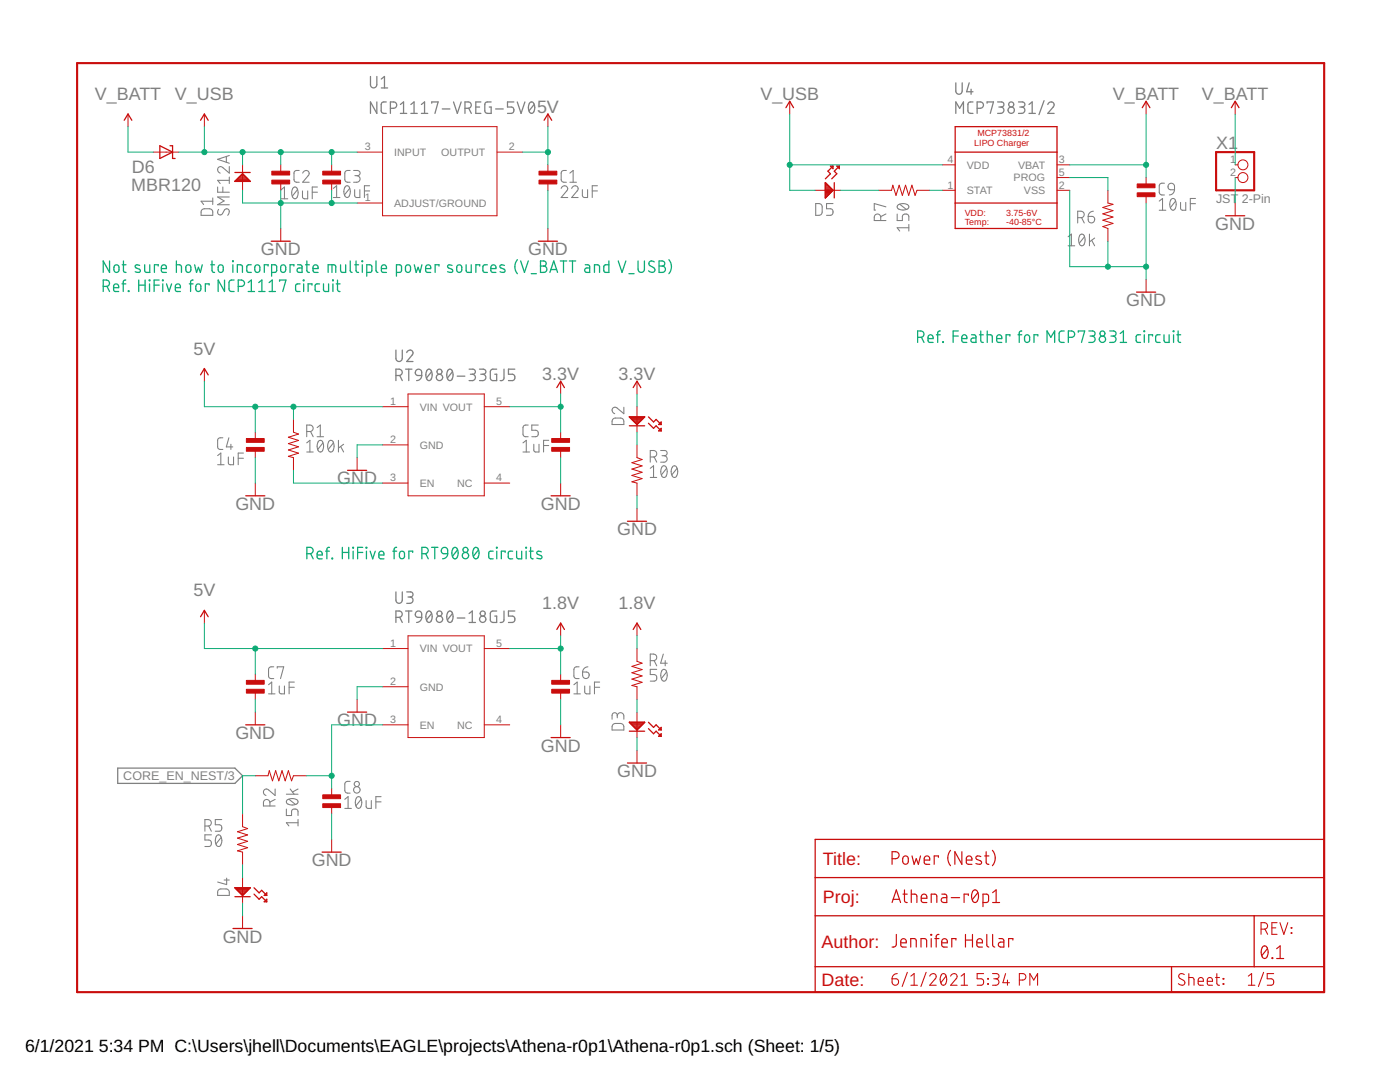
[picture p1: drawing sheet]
<svg xmlns="http://www.w3.org/2000/svg" width="279mm" height="216mm" viewBox="0 0 279 216" stroke-linecap="round" stroke-linejoin="round" font-family="sans-serif">
<g fill="none" stroke="#808080" stroke-width=".21">
<path d="M42.5 39.5v1.3M43.4 37.3v1.1h2.4M44.5 37.3v1.1M45.2 31.2v1.2M45.8 33.2v1.3l-1.3-1.1a.64 .64 0 0 0-1.1 .2 .64 .64 0 0 0 .5 .9M45.8 39.3h-2.4l1.3 .8-1.3 .8h2.4M45.8 36h-2.4l.5 .6M45.8 35.3v1.3M45.8 31l-2.4 .8 2.4 .8M56.1 37.8l.7-.5v2.4M56.1 39.7h1.3M58.5 37.5a.53 .53 0 0 1 .6-.1 .53 .53 0 0 1 .3 .5 1.38 1.38 0 0 1-.5 1.8 1.43 1.43 0 0 1-.4-2.2z"/>
<path d="M59.4 37.8l-1.1 1.3M59.7 34h-.5a.51 .51 0 0 0-.5 .5l.1 1.6 .4 .3h.5M60.4 38.1v1.3l.3 .3h.7v-1.6M60.4 34.5a.64 .64 0 0 1 .9-.5 .64 .64 0 0 1 .2 1.1l-1.1 1.3h1.3M62.3 38.4h1.1M63.4 37.3h-1.1v2.4M66.5 39.4h1.3M66.5 37.6l.7-.5v2.3M68.9 37.3a.53 .53 0 0 1 .6-.2 .53 .53 0 0 1 .3 .6 1.38 1.38 0 0 1-.5 1.7 1.43 1.43 0 0 1-.4-2.1zM69.8 37.6l-1.1 1.3M69.9 34h-.6a.54 .54 0 0 0-.5 .5l.1 1.6 .4 .3h.6M70.6 34h.8a.52 .52 0 0 1 .5 .5 .52 .52 0 0 1-.5 .6h-.6"/>
<path d="M70.8 37.8v1.4l.4 .2h.6v-1.6M71.2 35.1a.66 .66 0 0 1 .7 .6 .66 .66 0 0 1-.7 .7h-.6M72.7 38.1h1.1M73.8 37.1h-1.1v2.3M112 37.6a.64 .64 0 0 1 .9-.5 .64 .64 0 0 1 .2 1l-1.1 1.3h1.3M113 34h-.5a.51 .51 0 0 0-.5 .5v1.5l.4 .3 .6 .1M113.7 36.4h1.3M113.7 34.5l.7-.5v2.4M114.1 37.6a.64 .64 0 0 1 .9-.5 .64 .64 0 0 1 .2 1l-1.1 1.3h1.3M116.2 37.8v1.2l.2 .3 .2 .1h.7v-1.6M118.2 38.1h1M119.2 37.1h-1v2.3"/>
<path d="M232.4 36.6h-.5a.54 .54 0 0 0-.5 .5l.1 1.6 .2 .2h.7M233.4 36.7l.6-.1 .4 .4v.9h-.8a.65 .65 0 0 1-.5-.5 .65 .65 0 0 1 .3-.7zM233.7 39.8a.53 .53 0 0 1 .6-.1 .53 .53 0 0 1 .4 .5 1.38 1.38 0 0 1-.6 1.8 1.43 1.43 0 0 1-.4-2.2zM234.4 37.9l-.3 .7-.7 .3M238.6 39.6h-1v2.4M40.2 41.9l.6-.2h1.2l.4 .4 .1 .9h-2.4zM42.5 40.2h-2.4l.5 .6M43.6 41.8a.58 .58 0 0 0-.1 .9 .58 .58 0 0 0 .9-.1l.4-.7a.59 .59 0 0 1 .9 0 .59 .59 0 0 1-.1 .8l-.2 .3M162.8 40.6l.8 .1 .5 .4v1.4l-.5 .4-.8 .1zM166.2 40.6h-1.2v1.1h.7a.67 .67 0 0 1 .6 .6 .67 .67 0 0 1-.6 .7h-.7M175.8 44v-.7a.65 .65 0 0 0-.7-.6 .65 .65 0 0 0-.6 .6v.7h2.3M176.8 41.3l-2.3-.7v1.3h.2"/>
<path d="M176.8 42.7l-1 .5M179 42.7v1.3h1.1v-.8a.66 .66 0 0 1 .6-.5 .66 .66 0 0 1 .7 .5v.8M179.1 41a1.62 1.62 0 0 1 2.3 .1v.2a1.44 1.44 0 0 1-2.2 .4l-.1-.3zM179.6 40.7l1.3 1.1M181.4 45.4h-2.4l.6 .7M181.4 44.8v1.3M213.2 47.2l.6-.5v2.3M213.2 49h1.3M215.1 43.4h.6a.65 .65 0 0 0 .7-.6 .65 .65 0 0 0-.7-.7h-.6v2.4M215.5 46.9a.55 .55 0 0 1 .6-.1 .55 .55 0 0 1 .4 .5 1.32 1.32 0 0 1-.6 1.7 1.44 1.44 0 0 1-.4-2.1zM215.9 43.4l.5 1.1M216.4 47.2l-1 1.3"/>
<path d="M217.2 43.2h.7a.65 .65 0 0 1 .6 .7 .65 .65 0 0 1-.7 .6 .65 .65 0 0 1-.6-.7zM217.4 46.7v2.3M217.9 47.9l.6 1.1M218.2 42.1l-.7 .4-.3 .7M218.5 47.5l-1.1 .8M231.4 40.1l.6-.5v2.4M231.4 42h1.3M234.6 40.1l-1 1.3M235.6 40.4v1.3l.4 .3h.6v-1.6M237.6 40.6h1M43.4 90.9l.7-.5v2.3M43.4 92.7h1.3"/>
<path d="M44.5 87.4h-.7l-.4 .5 .1 1.6 .3 .2h.7M45.6 91.2v1.3l.4 .2h.6v-1.5M45.7 87.4l-.5 1.8h1.3M46.1 88.6v1.1M47.5 91.4h1.1M48.6 90.4h-1.1v2.3M61.2 86.1h.6a.65 .65 0 0 0 .7-.6 .65 .65 0 0 0-.7-.7h-.6v2.3M61.2 88.4l.6-.5v2.3M61.2 90.2h1.3M62 86.1l.5 1M63.3 85.3l.6-.5v2.3M63.3 87.1h1.3"/>
<path d="M63.6 88.1a.53 .53 0 0 1 .6-.2 .53 .53 0 0 1 .3 .6 1.34 1.34 0 0 1-.6 1.7 1.4 1.4 0 0 1-.3-2.1zM64.5 88.4l-1.1 1.3M65.6 88.1a.55 .55 0 0 1 .7-.2 .55 .55 0 0 1 .3 .6 1.32 1.32 0 0 1-.6 1.7 1.44 1.44 0 0 1-.4-2.1zM66.5 88.4l-1 1.3M67.5 87.9v2.3M68 89.1l.6 1.1M68.6 88.6l-1.1 .8M104.4 90.2h1.3M104.4 88.4l.6-.5v2.3M105.4 84.8h-.5a.51 .51 0 0 0-.5 .5v1.5l.3 .3h.7M106.5 88.6l.1 1.4 .3 .2h.7v-1.6M107.4 84.8h-1.3v1.1h.8a.66 .66 0 0 1 .5 .6 .66 .66 0 0 1-.5 .6h-.8"/>
<path d="M108.5 88.9h1M109.5 87.9h-1v2.3M122.3 83.7l.3-.3h1.4l.5 .5v.8h-2.3zM124.5 81.3v1.2l-1.3-1.1a.64 .64 0 0 0-1 .2 .64 .64 0 0 0 .5 .9M129.8 91.2h.6a.65 .65 0 0 0 .7-.7 .65 .65 0 0 0-.7-.6h-.6v2.3M129.8 93.5l.6-.6v2.4M129.8 95.3h1.3M130.6 91.2l.5 1M131.8 89.9h.8a.52 .52 0 0 1 .5 .5 .52 .52 0 0 1-.5 .5h-.5M132.1 93.1a.55 .55 0 0 1 .6-.1 .55 .55 0 0 1 .4 .5 1.32 1.32 0 0 1-.6 1.8 1.44 1.44 0 0 1-.4-2.2zM132.5 90.9a.65 .65 0 0 1 .7 .7 .65 .65 0 0 1-.7 .6h-.7M133 93.5l-1 1.3"/>
<path d="M134.2 93.1a.55 .55 0 0 1 .6-.1 .55 .55 0 0 1 .4 .5 1.32 1.32 0 0 1-.6 1.8 1.4 1.4 0 0 1-.4-2.2zM135.1 93.5l-1 1.3M53.6 138.5h1.3M53.6 136.6l.6-.5v2.4M54.6 133.1h-.7l-.3 .5 .1 1.6 .3 .2h.6M55.3 133.3v-.2h1.3l-.6 2.3M55.7 136.9l.1 1.3 .3 .3h.7v-1.6M57.7 137.1h1M58.7 136.1h-1v2.4M114.5 136.6l.7-.5v2.4M114.5 138.5h1.3M115.6 133.1h-.5a.54 .54 0 0 0-.6 .5l.1 1.4 .3 .4h.7"/>
<path d="M116.3 134.1h.8a.66 .66 0 0 1 .5 .7 .66 .66 0 0 1-.7 .6 .66 .66 0 0 1-.6-.7zM116.7 136.9v1.3l.4 .3h.6v-1.6M117.3 133.1l-.7 .3-.3 .7M118.6 137.1h1.1M119.7 136.1h-1.1v2.4M129.8 131.8a1.16 1.16 0 0 0 1.2-.2l.1-.4-.1-.4a1.16 1.16 0 0 0-1.2-.3v2.4M130.6 131.8l.5 1.1M131.1 133.6h-1.3v1h.8a.67 .67 0 0 1 .5 .7 .67 .67 0 0 1-.5 .6h-.8M132.1 133.8a.55 .55 0 0 1 .6-.2 .55 .55 0 0 1 .4 .6 1.33 1.33 0 0 1-.6 1.7 1.45 1.45 0 0 1-.4-2.1zM132.4 130.5l-.6 1.8h1.4M132.8 131.8v1.1M133 134.1l-1 1.3"/>
<path d="M54.9 157.4v1.3l-1.3-1.1a.64 .64 0 0 0-1 .2 .64 .64 0 0 0 .5 .9M54.9 159.5l-1 .5M57.1 158.5h2.4M57.2 159.7a1.65 1.65 0 0 1 2.3 .2v.1a1.44 1.44 0 0 1-2.2 .4l-.2-.4zM57.7 159.5l1.2 1M57.9 157.4l.8 1.1M59.5 157.4l-1.1 .6M68.8 159.5l.7-.5v2.3M69.9 155.9h-.6a.54 .54 0 0 0-.5 .5l.1 1.6 .4 .3h.6M71.2 159.2a.53 .53 0 0 1 .6-.2 .53 .53 0 0 1 .3 .6 1.38 1.38 0 0 1-.5 1.7 1.43 1.43 0 0 1-.4-2.1zM72.1 159.5l-1.1 1.3M73.1 159.7v1.4l.3 .2h.7v-1.6"/>
<path d="M75 160h1.1M76.1 159h-1.1v2.3M122.3 144.6l.5-.2 1.4 .1 .3 .3v.9h-2.3zM123.2 142.9a.66 .66 0 0 1 .6-.7 .66 .66 0 0 1 .7 .7v.6M123.2 143.2v-.5a.52 .52 0 0 0-.5-.5 .52 .52 0 0 0-.5 .5v.8M40.9 164.8h.6a.65 .65 0 0 0 .7-.6 .65 .65 0 0 0-.7-.7h-.6v2.4M41.7 164.8l.5 1.1M42.2 166.6h-1.3v1h.8a.66 .66 0 0 1 .5 .7 .66 .66 0 0 1-.5 .6h-.8M43.2 166.8a.53 .53 0 0 1 .7-.2 .53 .53 0 0 1 .3 .6 1.34 1.34 0 0 1-.6 1.7 1.4 1.4 0 0 1-.4-2.1zM43.5 177.7l.4-.3h1.4l.4 .4 .1 .9h-2.4zM44.1 167.1l-1 1.3M44.3 163.5h-1.3v1.1h.8a.66 .66 0 0 1 .5 .6 .66 .66 0 0 1-.5 .7h-.8"/>
<path d="M44.7 175.6h1.1M45.2 175.2v1.3l-1.8-.5M53.9 160.8a1.16 1.16 0 0 0-.3-1.2l-.4-.1-.5 .3-.1 1h2.3M57.1 161.4v1.3h1.1v-.8a.66 .66 0 0 1 .6-.5 .66 .66 0 0 1 .7 .5v.8M59.5 164.2h-2.4l.6 .6M59.5 163.5v1.3M68.8 161.3h1.3"/>
<circle cx="71.2" cy="156.4" r=".52"/>
<circle cx="71.2" cy="157.6" r=".65"/>
</g>
<g fill="none" stroke="#808080" stroke-width=".25">
<path d="M73.9 15.3v1.6a.63 .63 0 0 0 .7 .6 .63 .63 0 0 0 .6-.6v-1.6M76.1 15.8l.6-.5v2.2M76.1 17.5h1.3M190.8 16.5v1.7a.63 .63 0 0 0 .6 .6 .63 .63 0 0 0 .6-.6v-1.7M193.4 16.5l-.5 1.8h1.3M193.8 17.8v1M75.2 20.3v2.3l-1.3-2.3v2.3M77.1 20.3l-.8 .1-.2 .4 .1 1.6 .4 .2h.5M77.9 21.6h.6a.63 .63 0 0 0 .7-.6 .63 .63 0 0 0-.7-.7h-.6v2.3M79.9 22.6h1.3M79.9 20.8l.6-.5v2.3M82 22.6h1.3"/>
<path d="M82 20.8l.6-.5v2.3M84.1 22.6h1.3M84.1 20.8l.6-.5v2.3M86.2 20.6v-.3h1.2l-.6 2.3M88.3 21.7h1.5M90.5 20.3l.8 2.3 .7-2.3M92.8 21.6h.6a.63 .63 0 0 0 .7-.6 .63 .63 0 0 0-.7-.7h-.6v2.3M93.6 21.6l.5 1M95 21.4h.7M96 20.3h-1v2.3h1M98 20.3l-.9 .1-.3 .3v1.4l.2 .4 1 .1v-1.2h-.4M98.9 21.7h1.5"/>
<path d="M102.6 20.3h-1.3v1.1h.7a.65 .65 0 0 1 .6 .6 .65 .65 0 0 1-.6 .6h-.7M103.2 20.3l.8 2.3 .8-2.3M105.7 20.5l.2-.1a.97 .97 0 0 1 .8 1.4l-.1 .2a.55 .55 0 0 1-.5 .6 .55 .55 0 0 1-.6-.6v-.8zM106.6 20.8l-1 1.3M190.8 22.6v-2.3l.7 1.3 .8-1.3v2.3M194.2 20.3l-.8 .1-.2 .4 .1 1.6 .4 .2h.5M195 21.6h.6a.63 .63 0 0 0 .7-.6 .63 .63 0 0 0-.7-.7h-.6v2.3M197 20.6v-.3h1.3l-.7 2.3M199.1 20.3h.8a.51 .51 0 0 1 .5 .5 .51 .51 0 0 1-.5 .6h-.6M199.7 21.4a.63 .63 0 0 1 .7 .6 .63 .63 0 0 1-.7 .6h-.6M203.3 20.3h.7a.51 .51 0 0 1 .5 .5 .51 .51 0 0 1-.5 .6h-.5M203.9 21.4a.63 .63 0 0 1 .6 .6 .63 .63 0 0 1-.6 .6h-.6"/>
<path d="M205.4 22.6h1.2M205.4 20.8l.6-.5v2.3M208.4 20.1l-1.1 2.8M209.1 20.8a.63 .63 0 0 1 .9-.4 .63 .63 0 0 1 .2 1l-1.1 1.2h1.3M79 74.9h.7a.63 .63 0 0 0 .6-.6 .63 .63 0 0 0-.6-.6h-.7v2.2M79 69.8v1.7a.63 .63 0 0 0 .7 .6 .63 .63 0 0 0 .6-.6v-1.7M79.8 74.9l.5 1M80.9 73.7h1.3M81.2 70.4a.62 .62 0 0 1 .9-.5 .62 .62 0 0 1 .1 1l-1 1.2h1.2M81.6 73.7v2.2M83 73.9a.64 .64 0 0 1 .7-.2 .64 .64 0 0 1 .5 .6v.6h-.8a.61 .61 0 0 1-.4-1zM84.2 74.9l-.3 .7-.8 .3"/>
<path d="M85.3 73.8l.1-.1a.94 .94 0 0 1 .8 1.4v.3a.55 .55 0 0 1-.6 .5 .55 .55 0 0 1-.5-.5l-.1-.9zM86.1 74.2l-1 1.2M89.5 73.8l.1-.1a.94 .94 0 0 1 .8 1.4l-.1 .3a.55 .55 0 0 1-.5 .5 .55 .55 0 0 1-.6-.5v-.9zM90.3 74.2l-1 1.2M91.2 75.1h1.6M93.6 73.7h.8a.51 .51 0 0 1 .5 .5 .51 .51 0 0 1-.5 .5h-.5M94.3 74.7a.63 .63 0 0 1 .6 .6 .63 .63 0 0 1-.6 .6h-.7M95.7 73.7h.8a.51 .51 0 0 1 .5 .5 .51 .51 0 0 1-.5 .5h-.6M96.3 74.7a.63 .63 0 0 1 .7 .6 .63 .63 0 0 1-.7 .6h-.6M99.1 73.7h-.9l-.3 .3v1.6l.3 .3h.9v-1.2h-.4M100.6 73.7v1.9l-.4 .3h-.4M102.7 73.7h-1.2v1h.7a.65 .65 0 0 1 .6 .6 .65 .65 0 0 1-.6 .6h-.7"/>
<path d="M79 118.1v1.7a.63 .63 0 0 0 .7 .6 .63 .63 0 0 0 .6-.6v-1.7M81.2 118.1h.7a.51 .51 0 0 1 .5 .5 .51 .51 0 0 1-.5 .5h-.5M81.8 119.1a.64 .64 0 0 1 .6 .7 .64 .64 0 0 1-.6 .6h-.6M79 123.2h.7a.63 .63 0 0 0 .6-.6 .63 .63 0 0 0-.6-.7h-.7v2.3M79.8 123.2l.5 1M80.9 121.9h1.3M81.6 121.9v2.3M83 122.2a.63 .63 0 0 1 .7-.3 .63 .63 0 0 1 .5 .7v.6h-.8a.61 .61 0 0 1-.4-1zM84.2 123.2l-.3 .7-.8 .3M85.3 122.1l.1-.1a.94 .94 0 0 1 .8 1.3v.3a.55 .55 0 0 1-.6 .6 .55 .55 0 0 1-.5-.6l-.1-.8zM86.1 122.4l-1 1.3M89.5 122.1l.1-.1a.94 .94 0 0 1 .8 1.3l-.1 .3a.55 .55 0 0 1-.5 .6 .55 .55 0 0 1-.6-.6v-.8z"/>
<path d="M90.3 122.4l-1 1.3M91.2 123.3h1.6M93.6 122.4l.7-.5v2.3M93.6 124.2h1.3M99.1 121.9h-.9l-.3 .4v1.4l.2 .4 1 .1v-1.3h-.4M100.6 121.9v1.9l-.4 .4h-.4M102.7 121.9h-1.2v1h.7a.65 .65 0 0 1 .6 .7 .65 .65 0 0 1-.6 .6h-.7M23.5 153.3h23.4l1.5 1.5-1.5 1.5h-23.4z"/>
<circle cx="201.8" cy="22" r=".63"/>
<circle cx="201.8" cy="20.8" r=".5"/>
<circle cx="87.7" cy="74.2" r=".51"/>
<circle cx="87.7" cy="75.3" r=".63"/>
<circle cx="87.7" cy="123.6" r=".64"/>
<circle cx="87.7" cy="122.4" r=".5"/>
<circle cx="96.3" cy="123.6" r=".63"/>
<circle cx="96.3" cy="122.4" r=".5"/>
</g>
<path d="M15.4 12.6h248.9v185.4h-248.9zM242.7 30.4h7.6v7.6h-7.6z" fill="none" stroke="#c90d0c" stroke-width=".42"/>
<g fill="none" stroke="#c90d0c" stroke-width=".25">
<path d="M24.8 24l.7-1.2 .8 1.2M31.9 29.1l2.5 1.3-2.5 1.2zM33.9 29.1h.5v2.5h.5M40 24l.8-1.2 .8 1.2M46.9 34.4h3M47.1 36h2.6M47.3 35.8h2.2M47.5 35.5h1.8M47.8 35.3h1.2M48 35.1h.8M48.2 34.9h.4M48.4 34.7l1.5 1.5h-3z"/>
<path d="M108.6 24l.7-1.2 .8 1.2M156.8 21.5l.8-1.3 .8 1.3M164.7 36.4l1.5 1.6-1.5 1.5zM164.7 39.3h.2M164.7 39.1h.4M164.7 38.9h.7M164.7 38.7h.9M164.7 38.4h1.1M164.7 38.2h1.3M164.7 38h1.5M164.7 37.8h1.3M164.7 37.5h1.1"/>
<path d="M164.7 37.3h.9M164.7 37.1h.7M164.7 36.9h.4M164.7 36.6h.2M165.7 33.1h.5v.6zM166.2 33.1l-1 1.1 .5 .5-1 1M166.5 36.4v3.1M167 33.1h.5v.6zM167.5 33.1l-1 1.1 .5 .5-1 1M190.6 30.4h20.3M190.6 25.3h20.3v20.3h-20.3zM228 21.5l.7-1.3 .8 1.3"/>
<path d="M245.7 21.5l.8-1.3 .8 1.3M54.1 48.1h3.8M107.4 48.1h3.9M190.6 40.5h20.3M226.8 58.3h3.8M244.6 43.1h3.8M40 74.8l.8-1.3 .8 1.3M111.1 77.3l.8-1.2 .7 1.2M126.4 77.3l.7-1.2 .8 1.2M49 98.9h3.9M69.4 93.9h3.8M110 98.9h3.8"/>
<path d="M125.6 85h3.1M125.6 83.2h3.1l-1.6 1.5zM125.7 83.3h2.8M126 83.5h2.3M126.2 83.8h1.9M126.4 84h1.5M126.6 84.2h1M126.9 84.4h.5M127.1 84.6h.1M129.4 83.2l1 1 .5-.5 1.1 1M129.4 84.5l1 1 .5-.5 1.1 1M131.4 84.7l.6-.5v.5z"/>
<path d="M131.4 86l.6-.5v.5zM125.2 104h3.8M40 123.1l.8-1.3 .8 1.3M111.1 125.6l.8-1.3 .7 1.3M126.4 125.6l.7-1.3 .8 1.3M49 144.6h3.9M69.4 142.1h3.8M110 147.2h3.8M125.2 152.3h3.8M125.6 145.9h3.1M125.6 144.1h3.1l-1.6 1.5zM125.7 144.2h2.9"/>
<path d="M125.9 144.4h2.5M126.1 144.6h2M126.3 144.9h1.6M126.6 145.1h1.1M126.8 145.3h.7M127 145.5h.3M129.4 144.1l1 1 .5-.5 1.1 1M129.4 145.4l1 1 .5-.5 1.1 1M131.4 145.6l.6-.5v.5zM131.4 146.9l.6-.5v.5zM46.9 178.9h3M46.9 177.1h3l-1.5 1.6z"/>
<path d="M47 177.3h2.8M47.3 177.5h2.3M47.5 177.8h1.8M47.7 178h1.4M47.9 178.2h1M48.2 178.4h.5M48.4 178.6h.1M50.7 177.1l1 1.1 .5-.5 1 1M50.7 178.4l1 1 .5-.5 1 1M52.7 178.7l.5-.5v.5zM52.7 179.9l.5-.5v.5zM64.3 170h3.8"/>
<path d="M162.7 167.5h101.6v30.5h-101.6zM162.7 175.1h101.6M46.5 185.3h3.8M162.7 182.7h101.6M162.7 192.9h101.6M233.8 192.9v5.1M250.3 182.7v10.2"/>
</g>
<g fill="none" stroke="#c90d0c" stroke-width=".21">
<path d="M178 195.3h.8a.65 .65 0 0 1 .5 .7 .65 .65 0 0 1-.6 .6 .65 .65 0 0 1-.7-.6zM179.1 194.3l-.8 .3-.3 .7M181.1 194l-1.1 2.8M181.8 196.6h1.3M181.8 194.8l.6-.5v2.3M184.8 194l-1 2.8M185.5 194.8a.64 .64 0 0 1 1-.5 .64 .64 0 0 1 .1 1l-1.1 1.3h1.3M187.9 194.5a.55 .55 0 0 1 .6-.2 .55 .55 0 0 1 .3 .6 1.32 1.32 0 0 1-.5 1.7 1.44 1.44 0 0 1-.4-2.1zM188.8 194.8l-1 1.3M189.7 194.8a.64 .64 0 0 1 .9-.5 .64 .64 0 0 1 .2 1l-1.1 1.3h1.3M191.8 196.6h1.3M191.8 194.8l.6-.5v2.3"/>
<path d="M196.3 194.3h-1.3v1h.8a.66 .66 0 0 1 .5 .7 .66 .66 0 0 1-.5 .6h-.8M197.1 196.3l.2 .1zM197.1 195.2l.2 .2zM198.1 194.3h.7a.52 .52 0 0 1 .6 .5 .52 .52 0 0 1-.6 .5h-.5M198.7 195.3a.65 .65 0 0 1 .7 .7 .65 .65 0 0 1-.7 .6h-.6M200.7 194.3l-.5 1.8h1.3M201.1 195.6v1M203.4 195.6h.7a.65 .65 0 0 0 .6-.7 .65 .65 0 0 0-.6-.6h-.7v2.3M205.5 196.6v-2.3l.8 1.3 .8-1.3v2.3M236.3 194.5a.58 .58 0 0 0-.8-.1 .58 .58 0 0 0 0 .8l.7 .4a.58 .58 0 0 1 .1 .9 .58 .58 0 0 1-.9-.1l-.2-.1M237.3 195.1l.9 .1 .1 .2v1.2M237.3 194.3v2.3"/>
<path d="M239.1 195.8h1.1a.54 .54 0 0 0-.4-.7 .54 .54 0 0 0-.7 .5l.1 .9 1 .1M240.9 195.8h1.1a.54 .54 0 0 0-.4-.7 .54 .54 0 0 0-.7 .5l.1 .9 1 .1M242.6 195.1h.8M242.8 194.3v1.9l.3 .4h.3M244.1 195.2l.1 .2zM244.1 196.3l.1 .1zM249.1 196.6h1.3M249.1 194.8l.7-.5v2.3M251.7 185.4h.6a.65 .65 0 0 0 .7-.6 .65 .65 0 0 0-.7-.7h-.6v2.3M252.2 194l-1.1 2.8M252.5 185.4l.5 1M253.8 185.1h.8"/>
<path d="M254.2 194.3h-1.3v1h.8a.66 .66 0 0 1 .5 .7 .66 .66 0 0 1-.5 .6h-.8M254.9 184.1h-1.1v2.3h1.1M255.4 184.1l.8 2.3 .8-2.3M257.7 185.1l.1 .1zM257.7 186.1l.1 .1z"/>
</g>
<g fill="none" stroke="#c90d0c" stroke-width=".23">
<path d="M178 171.3h.7a.7 .7 0 0 0 .7-.7 .7 .7 0 0 0-.7-.7h-.7v2.6M178.2 179.5h1.3M180.2 178.4h.9M180.3 171l.5-.2a.97 .97 0 0 1 .2 1.6h-.4l-.4-.3-.1-.8zM180.5 177.6v2.2l.6 .3M181.9 178.4l1 .1 .1 .3v1.3M181.9 177.6v2.5M182 170.8l.4 1.7 .5-1.2 .4 1.2 .4-1.7M183.9 179.2h1.1a.59 .59 0 0 0-.4-.8 .59 .59 0 0 0-.7 .6l.1 1 1 .1M184.4 171.6h1.1a.58 .58 0 0 0-.3-.8 .58 .58 0 0 0-.8 .5l.2 1 .9 .2M187.3 171.1v-.3h-.9v1.7M188 178.4h.7l.3 .4v1.3h-.7a.49 .49 0 0 1-.5-.5 .49 .49 0 0 1 .5-.5h.7"/>
<path d="M189.7 169.7a2.41 2.41 0 0 0 0 3M189.8 179.1h1.7M192 169.9v2.6l-1.4-2.6v2.6M192.8 171.6h1.2a.59 .59 0 0 0-.4-.8 .59 .59 0 0 0-.8 .5l.2 1 1 .2M193.3 178.7v-.3h-.9v1.7M194.2 177.8a.58 .58 0 0 1 .6-.2 .58 .58 0 0 1 .4 .6 1.43 1.43 0 0 1-.6 1.9 1.54 1.54 0 0 1-.4-2.3zM195.2 178.1l-1.2 1.4M195.7 170.9l-.7-.1-.2 .4 .2 .3 .8 .4 .1 .2-.1 .3a.94 .94 0 0 1-1-.1M196.5 170.8h.9M196.8 169.9v2.3l.6 .3M198.1 169.7a2.35 2.35 0 0 1 0 3M198.1 178.1l.7-.5v2.5"/>
<path d="M178 180.1l.9-2.5 .8 2.5M178.9 186.5v2.1l-.3 .3-.6 .1M179.8 188.1h1.1a.58 .58 0 0 0-.4-.8 .58 .58 0 0 0-.7 .6l.1 .9 1 .2M181.8 189v-1.7l1 .1 .1 1.6M183.8 189v-1.7l1 .1 .1 .3v1.3M185.8 186.5l.1 .1zM185.8 180.1v-1.7l1 .1 .2 .3v1.3M185.8 187.3v1.7M186.6 187.3h.8M187.4 186.5h-.3l-.2 .2-.1 2.3M187.9 188.1h1.2a.59 .59 0 0 0-.4-.8 .59 .59 0 0 0-.8 .6l.2 .9 1 .2M190.8 187.6v-.3h-.9v1.7"/>
<path d="M192.7 186.5v2.5M192.7 187.6h1.4M194.1 186.5v2.5M194.9 188.1h1.2a.59 .59 0 0 0-.4-.8 .59 .59 0 0 0-.8 .6l.2 .9 1 .2M196.2 180.1h.7l.4-.3v-1l-.3-.4h-.8v2.5M196.9 186.5l.1 2.2 .3 .3M198.1 186.5v2.1l.1 .2 .3 .2M198.1 180.1h1.4M199.4 187.3h.7l.2 .3v1.4h-.6a.5 .5 0 0 1-.5-.5 .5 .5 0 0 1 .5-.5h.6M202.1 187.6v-.3h-.8v1.7M252 189a.58 .58 0 0 1 .6-.2 .58 .58 0 0 1 .4 .6 1.47 1.47 0 0 1-.6 1.9 1.54 1.54 0 0 1-.4-2.3zM252.9 189.3l-1.1 1.4"/>
<path d="M253.9 191.1l.1 .2zM254.8 191.3h1.4M254.8 189.3l.7-.6v2.6"/>
</g>
<g fill="none" stroke="#c90d0c" stroke-width=".2">
<path d="M25.5 22.8v2.5M30.6 30.4h5.1M40.8 22.8v2.5M48.4 32.9v5.1M56 32.9v1.5M56 36.4v1.6M66.2 32.9v1.5M66.2 36.4v1.6M71.3 30.4h5M76.3 25.3h22.9v17.8h-22.9zM99.2 30.4h5.1M109.3 22.8v2.5"/>
<path d="M109.3 32.9v1.5M109.3 36.4v1.6M157.6 20.2v2.6M162.7 38h5.1M175.4 38h2.5l.3-1 .6 2 .7-2 .6 2 .6-2 .7 2 .6-2 .6 2 .4-1h2.5M188.1 38h2.5M188.1 32.9h2.5M210.9 35.4h2.6M210.9 38h2.6M210.9 32.9h2.6M221.1 38v2.5l1 .3-2 .6 2 .6-2 .7 2 .6-2 .6 2 .7-2 .6 1 .4v2.5M228.7 20.2v2.6"/>
<path d="M228.7 35.4v1.6M228.7 39v1.5M246.5 35.4h.6M246.5 32.9h.6M246.5 20.2v2.6M56 45.6v2.5M71.3 40.5h5M109.3 45.6v2.5M228.7 55.8v2.5M246.5 40.5v2.6M40.8 73.5v2.6M81.4 78.6h15.2v20.3h-15.2z"/>
<path d="M111.9 76.1v2.5M127.1 76.1v2.5M50.9 86.2v1.6M50.9 89.8v1.5M50.9 96.4v2.5M58.6 83.7v2.5l1 .4-2 .6 2 .7-2 .6 2 .7-2 .6 2 .6-2 .7 1 .2v2.6M71.3 91.3v2.6M76.3 81.2h5.1M76.3 88.8h5.1M76.3 96.4h5.1M96.6 81.2h5.1M96.6 96.4h5.1"/>
<path d="M111.9 86.2v1.6M111.9 89.8v1.5M111.9 96.4v2.5M127.1 81.2v5M127.1 88.8v2.5l1 .4-2 .6 2 .7-2 .6 2 .6-2 .7 2 .6-2 .6 1 .3v2.5M127.1 101.5v2.5M40.8 121.8v2.5M50.9 134.5v1.5M50.9 138v1.6M71.3 139.6v2.5M76.3 129.4h5.1M76.3 137h5.1"/>
<path d="M81.4 126.9h15.2v20.3h-15.2zM96.6 129.4h5.1M111.9 124.3v2.6M111.9 134.5v1.5M111.9 138v1.6M127.1 124.3v2.6M127.1 129.4v2.6l1 .3-2 .7 2 .6-2 .6 2 .7-2 .6 2 .6-2 .7 1 .2v2.6M50.9 142.1v2.5M50.9 154.8h2.6l.2-1 .7 2 .6-2 .6 2 .7-2 .6 2 .7-2 .6 2 .4-1h2.5M66.2 157.3v1.6M76.3 144.6h5.1M96.6 144.6h5.1"/>
<path d="M111.9 144.6v2.6M127.1 142.1v5.1M127.1 149.7v2.6M48.4 162.4v2.6l1 .3-2 .7 2 .6-2 .6 2 .7-2 .6 2 .6-2 .7 1 .2v2.6M48.4 175.1v5.1M66.2 160.9v1.5M66.2 167.5v2.5M48.4 182.7v2.6"/>
<circle cx="248.1" cy="35.4" r=".99"/>
<circle cx="248.1" cy="32.9" r=".99"/>
</g>
<g fill="#c90d0c" stroke="#c90d0c" stroke-width=".2">
<path d="M107.6 34.2h3.5v.7h-3.5z"/>
<path d="M107.6 35.9h3.5v.8h-3.5z"/>
<path d="M54.3 34.2h3.5v.7h-3.5z"/>
<path d="M54.3 35.9h3.5v.8h-3.5z"/>
<path d="M64.4 34.2h3.6v.7h-3.6z"/>
<path d="M64.4 35.9h3.6v.8h-3.6z"/>
<path d="M49.2 87.5h3.5v.8h-3.5z"/>
<path d="M49.2 89.3h3.5v.7h-3.5z"/>
<path d="M110.1 87.5h3.6v.8h-3.6z"/>
<path d="M110.1 89.3h3.6v.7h-3.6z"/>
<path d="M110.1 135.8h3.6v.7h-3.6z"/>
<path d="M110.1 137.5h3.6v.8h-3.6z"/>
<path d="M49.2 135.8h3.5v.7h-3.5z"/>
<path d="M49.2 137.5h3.5v.8h-3.5z"/>
<path d="M64.4 158.6h3.6v.8h-3.6z"/>
<path d="M64.4 160.4h3.6v.7h-3.6z"/>
<path d="M226.9 36.7h3.6v.8h-3.6z"/>
<path d="M226.9 38.5h3.6v.7h-3.6z"/>
</g>
<g fill="none" stroke="#0dab76" stroke-width=".25">
<path d="M20.6 57.1h.6a.63 .63 0 0 0 .7-.6 .63 .63 0 0 0-.7-.6h-.6v2.3M21.4 57.1l.5 1.1M21.9 52.1v2.3l-1.3-2.3v2.3M22.7 57.4h1a.53 .53 0 0 0-.4-.7 .53 .53 0 0 0-.6 .4l.1 1 .9 .1M22.9 53l.4-.1a.87 .87 0 0 1 .2 1.4h-.5a1.03 1.03 0 0 1-.1-1.3zM24.3 56.6h.8M24.4 52.8h.7M24.6 52.1l.1 2 .4 .3M25.1 55.9l-.4 .1-.1 .3v1.9M25.6 58l.1 .2zM27.7 55.9v2.3M27.7 56.9h1.3"/>
<path d="M27.9 53l-.6-.2-.3 .3 .1 .3 .8 .4v.4a.79 .79 0 0 1-.9 0M28.9 52.8v1.3l.4 .3h.6v-1.6M29 55.9v2.3M29.8 55.9l.1 .1zM29.8 56.6v1.6M30.8 56.9h1M31.6 53.1v-.3h-.8v1.6M31.8 55.9h-1v2.3M32.2 53.6h1a.53 .53 0 0 0-.3-.7 .53 .53 0 0 0-.7 .4l.1 1 .9 .1M32.4 55.9l.2 .1zM32.5 56.6v1.6M33.2 56.6l.5 1.6 .5-1.6"/>
<path d="M35 57.4h1a.53 .53 0 0 0-.4-.7 .53 .53 0 0 0-.6 .4l.1 1 .9 .1M35.2 52.8h.6l.4 .3v1.3M35.2 52.1v2.3M37.2 53l.5-.1a.87 .87 0 0 1 .1 1.4l-.3 .1-.3-.2-.1-.4zM37.8 56.6h.7M38.5 55.9l-.4 .2-.1 2.1M38.8 52.8l.4 1.6 .4-1.1 .4 1.1 .4-1.6M39.2 56.8l.5-.1a.89 .89 0 0 1 .1 1.4h-.5a1.03 1.03 0 0 1-.1-1.3zM41.7 56.9v-.3h-.7v1.6M42.1 52.8h.7M42.3 52.1v1.9l.1 .3 .4 .1M43.7 53l.4-.1a.87 .87 0 0 1 .2 1.4h-.5a1.03 1.03 0 0 1-.1-1.3z"/>
<path d="M44.8 55.9v2.3l-1.3-2.3v2.3M46.4 52.1l.1 .1zM46.5 52.8v1.6M46.7 55.9h-.6l-.4 .5v1.4l.4 .3 .6 .1M47.4 54.4v-1.6h.6l.4 .3v1.3M47.5 57.1h.7a.63 .63 0 0 0 .6-.6 .63 .63 0 0 0-.6-.6h-.7v2.3M49.5 58.2h1.3M49.5 56.4l.7-.5v2.3M50.1 52.8l-.6 .1-.2 .3 .1 1.1 .7 .1M51 53l.5-.1a.89 .89 0 0 1 .1 1.4h-.5a1.03 1.03 0 0 1-.1-1.3zM51.6 58.2h1.3M51.6 56.4l.7-.5v2.3"/>
<path d="M53.5 53.1v-.3h-.8v1.6M53.7 58.2h1.3M53.7 56.4l.6-.5v2.3M54.2 54.4l.8-.1 .2-.2v-.9l-.2-.3-.8-.1v2.3M55.8 56.1v-.2h1.3l-.7 2.3M56.1 53l.5-.1a.87 .87 0 0 1 .2 1.4l-.4 .1-.3-.2-.1-.4zM58.7 53.1v-.3h-.8v1.6M59.4 52.8h.5l.4 .3v1.3h-.6a.44 .44 0 0 1-.4-.5 .44 .44 0 0 1 .4-.4h.6M59.9 56.6l-.7 .1-.2 .3 .1 1.1 .8 .1M60.5 55.9l.2 .1zM60.6 56.6v1.6M61 52.8h.7"/>
<path d="M61.2 52.1v1.9l.3 .3 .2 .1M62.3 56.9v-.3h-.8v1.6M62.5 53.6h1a.53 .53 0 0 0-.4-.7 .53 .53 0 0 0-.6 .4l.1 1 .9 .1M63.8 56.6l-.7 .1-.2 .3 .1 1.1 .8 .1M64.6 56.6v1.3l.3 .3h.7v-1.6M65.5 54.4v-1.6h1.1l.3 .2 .1 1.4M66.3 52.8v1.6M66.4 55.9l.1 .1zM66.4 56.6v1.6M67.1 56.6h.8M67.4 55.9v1.9l.2 .3 .3 .1M68 52.8v1.2l.1 .3 .2 .1h.7v-1.6"/>
<path d="M69.9 52.1v2l.4 .3M70.8 52.8h.8M71.1 52.1v2l.5 .3M72.2 52.1l.2 .1zM72.3 52.8v1.6M73.2 54.4l.8-.1 .2-.2v-1l-.2-.2-.8-.1v2.3M75 52.1v1.9l.2 .3 .2 .1M76.1 53.6h1a.53 .53 0 0 0-.3-.7 .53 .53 0 0 0-.7 .4l.1 1 .9 .1M79.1 54.4l.8-.1 .2-.2v-.9l-.2-.3-.8-.1v2.3M81 53l.5-.1a.87 .87 0 0 1 .2 1.4l-.4 .1-.3-.2-.1-.4zM82.7 52.8l.4 1.6 .3-1.1 .4 1.1 .4-1.6M84.9 53.6h1.1a.53 .53 0 0 0-.4-.7 .53 .53 0 0 0-.7 .4l.2 1 .9 .1"/>
<path d="M87.6 53.1v-.3h-.8v1.6M90.2 53l-.7-.1-.2 .4 1 .5v.4a.85 .85 0 0 1-1 0M91.4 52.9h.3a.87 .87 0 0 1 .2 1.4l-.3 .1a.9 .9 0 0 1-.2-1.5zM93 52.8v1.3l.4 .3h.6v-1.6M95.7 53.1v-.3h-.7v1.6M97.3 52.8l-.7 .1-.2 .3 .1 1.1 .8 .1M98 53.6h1a.53 .53 0 0 0-.4-.7 .53 .53 0 0 0-.6 .4l.1 1 .9 .1M100.7 53l-.8-.1-.1 .4 .9 .5v.4a.79 .79 0 0 1-.9 0M103.3 51.8a2.17 2.17 0 0 0 0 2.8M103.9 52.1l.8 2.3 .7-2.3M106 54.6h1M107.9 52.1h.6a.51 .51 0 0 1 .5 .5 .51 .51 0 0 1-.5 .5 .63 .63 0 0 1 .6 .6 .63 .63 0 0 1-.6 .7h-.6z"/>
<path d="M107.9 53.1h.6M109.7 54.4l.8-2.3 .8 2.3M109.9 53.8h1.2M111.8 52.1h1.3M112.5 52.1v2.3M113.6 52.1h1.3M114.3 52.1v2.3M116.8 52.8h.5l.4 .3v1.3h-.6a.44 .44 0 0 1-.4-.5 .44 .44 0 0 1 .4-.4h.6M118.6 54.4v-1.6h.7l.3 .3 .1 1.3M121.5 52.1v2.3l-.8-.1-.2-.2v-1l.4-.3h.6M123.4 52.1l.7 2.3 .8-2.3M125.5 54.6h1"/>
<path d="M127.3 52.1v1.6a.63 .63 0 0 0 .7 .7 .63 .63 0 0 0 .6-.7v-1.6M130.6 52.3a.57 .57 0 0 0-.9-.1 .57 .57 0 0 0 .1 .8l.7 .4a.53 .53 0 0 1 .1 .7 .53 .53 0 0 1-.7 .2l-.5-.3M131.5 52.1h.7a.51 .51 0 0 1 .5 .5 .51 .51 0 0 1-.5 .5 .63 .63 0 0 1 .6 .6 .63 .63 0 0 1-.6 .7h-.7zM131.5 53.1h.7M133.5 51.8a2.17 2.17 0 0 1 0 2.8M183.1 67.3h.7a.63 .63 0 0 0 .6-.6 .63 .63 0 0 0-.6-.7h-.7v2.3M183.9 67.3l.5 1M185.2 67.6h1a.53 .53 0 0 0-.3-.8 .53 .53 0 0 0-.7 .5l.1 .9 .9 .1M186.9 66.8h.7M187.6 66l-.4 .1-.1 .3v1.9M188.2 68.2l.1 .1zM190.2 67.1h1"/>
<path d="M191.2 66h-1v2.3M191.9 67.6h1.1a.53 .53 0 0 0-.4-.8 .53 .53 0 0 0-.7 .5l.2 .9 .9 .1M193.9 66.8h.6l.3 .4v1.1h-.6a.44 .44 0 0 1-.4-.4 .44 .44 0 0 1 .4-.5h.6M195.5 66.8h.7M195.7 66v2.1l.5 .2M197 66.8h.8l.2 .2v1.3M197 66v2.3M198.9 67.6h1a.53 .53 0 0 0-.3-.8 .53 .53 0 0 0-.7 .5l.1 .9 .9 .1M201.5 67.1v-.3h-.7v1.5M203.2 66.8h.7M203.9 66l-.4 .1-.1 .3v1.9M204.6 67l.5-.2a.86 .86 0 0 1 0 1.5h-.4a1.03 1.03 0 0 1-.1-1.3z"/>
<path d="M207.1 67.1v-.3h-.7v1.5M209 68.3v-2.3l.7 1.3 .8-1.3v2.3M212.4 66l-.7 .1-.3 .4v1.5l.3 .3h.7M213.2 67.3h.6a.63 .63 0 0 0 .7-.6 .63 .63 0 0 0-.7-.7h-.6v2.3M215.2 66.3v-.3h1.3l-.7 2.3M217.3 66h.8a.51 .51 0 0 1 .5 .5 .51 .51 0 0 1-.5 .6h-.5M217.9 67.1a.63 .63 0 0 1 .7 .6 .63 .63 0 0 1-.7 .6h-.6M221.5 66h.7a.51 .51 0 0 1 .5 .5 .51 .51 0 0 1-.5 .6h-.5M222.1 67.1a.63 .63 0 0 1 .6 .6 .63 .63 0 0 1-.6 .6h-.6M223.6 68.3h1.2M223.6 66.5l.6-.5v2.3M227.6 66.8h-.6l-.3 .4 .2 1 .7 .1"/>
<path d="M228.3 66l.1 .2zM228.4 66.8v1.5M230 67.1v-.3h-.7v1.5M231.5 66.8h-.6l-.3 .4 .2 1 .7 .1M232.3 66.8v1.1l.1 .3 .3 .1h.6v-1.5M234.1 66l.2 .2zM234.2 66.8v1.5M234.9 66.8h.7M235.1 66v2.1l.5 .2M61.2 110.5h.7a.63 .63 0 0 0 .6-.6 .63 .63 0 0 0-.6-.7h-.7v2.3M62 110.5l.5 1M63.3 110.7h1a.53 .53 0 0 0-.3-.7 .53 .53 0 0 0-.7 .5l.1 .9 .9 .1"/>
<path d="M65 110h.7M65.7 109.2l-.4 .3-.1 2M66.3 111.4l.1 .1zM68.3 109.2v2.3M68.3 110.2h1.3M69.6 109.2v2.3M70.4 109.2l.1 .1zM70.5 110v1.5M71.4 110.2h1M72.4 109.2h-1v2.3M73.1 109.2l.1 .1zM73.1 110v1.5"/>
<path d="M73.9 110l.5 1.5 .5-1.5M75.6 110.7h1a.53 .53 0 0 0-.3-.7 .53 .53 0 0 0-.7 .5l.1 .9 .9 .1M78.4 110h.8M79.2 109.2l-.4 .1-.1 .3v1.9M79.8 110.2l.5-.2a.9 .9 0 0 1 .2 1.4h-.5a1.05 1.05 0 0 1-.2-1.2zM82.4 110.2v-.2h-.8v1.5M84.2 110.5h.6a.63 .63 0 0 0 .7-.6 .63 .63 0 0 0-.7-.7h-.6v2.3M85 110.5l.5 1M86.1 109.2h1.3M86.8 109.2v2.3M88.2 109.5a.63 .63 0 0 1 .7-.3 .63 .63 0 0 1 .4 .7v.6h-.7a.61 .61 0 0 1-.4-1zM89.3 110.5l-.3 .7-.7 .3"/>
<path d="M90.5 109.4l.1-.1a.94 .94 0 0 1 .8 1.3v.3a.55 .55 0 0 1-.6 .6 .55 .55 0 0 1-.5-.6l-.1-.8zM91.3 109.7l-1 1.3M94.6 109.4l.2-.1a.94 .94 0 0 1 .8 1.3l-.1 .3a.55 .55 0 0 1-.5 .6 .55 .55 0 0 1-.6-.6v-.8zM95.5 109.7l-1 1.3M98.4 110h-.6l-.3 .4 .1 .9 .3 .2h.5M99.1 109.2l.1 .1zM99.1 110v1.5M100.8 110.2v-.2h-.7v1.5M102.3 110h-.6l-.3 .4 .1 .9 .3 .2h.5M103.1 110v1.3l.4 .2h.6v-1.5M104.9 109.2l.2 .1zM105 110v1.5"/>
<path d="M105.6 110h.8M105.9 109.2v1.9l.2 .4h.3M108 110.1l-.7-.1-.2 .4 1 .6v.4a.79 .79 0 0 1-1 0"/>
<circle cx="220" cy="66.5" r=".51"/>
<circle cx="220" cy="67.7" r=".63"/>
<circle cx="92.9" cy="110.9" r=".64"/>
<circle cx="92.9" cy="109.7" r=".51"/>
</g>
<g fill="none" stroke="#0dab76" stroke-width=".2">
<path d="M25.5 25.3v5.1h5.1M35.7 30.4h35.6M40.8 25.3v5.1M48.4 30.4v2.5M48.4 38v2.5h22.9M56 30.4v2.5M56 38v7.6M66.2 30.4v2.5M66.2 38v2.5M104.3 30.4h5M109.3 25.3v7.6M109.3 38v7.6"/>
<path d="M157.6 32.9h30.5M157.6 22.8v15.2h5.1M167.8 38h7.6M185.5 38h2.6M213.5 32.9h15.2M213.5 35.4h7.6v2.6M213.5 38v15.2h15.2M228.7 22.8v12.6M246.5 22.8v10.1M246.5 35.4v5.1M221.1 48.1v5.1M228.7 40.5v15.3"/>
<path d="M40.8 76.1v5.1h35.5M111.9 78.6v7.6M127.1 78.6v2.6M50.9 81.2v5M50.9 91.3v5.1M58.6 81.2v2.5M58.6 93.9v2.5h17.7M76.3 88.8h-5v2.5M101.7 81.2h10.2M111.9 91.3v5.1M127.1 86.2v2.6M127.1 98.9v2.6"/>
<path d="M40.8 124.3v5.1h35.5M50.9 129.4v5.1M50.9 139.6v2.5M76.3 137h-5v2.6M101.7 129.4h10.2M111.9 126.9v7.6M111.9 139.6v5M127.1 126.9v2.5M127.1 139.6v2.5M50.9 154.8h-2.5v7.6M61.1 154.8h5.1M76.3 144.6h-10.1v12.7"/>
<path d="M127.1 147.2v2.5M48.4 172.6v2.5M66.2 162.4v5.1M48.4 180.2v2.5"/>
</g>
<g fill="#0dab76" stroke="#0dab76" stroke-width=".2">
<circle cx="111.9" cy="81.2" r=".51"/>
<circle cx="109.3" cy="30.4" r=".51"/>
<circle cx="50.9" cy="81.2" r=".51"/>
<circle cx="58.6" cy="81.2" r=".51"/>
<circle cx="50.9" cy="129.4" r=".51"/>
<circle cx="111.9" cy="129.4" r=".51"/>
<circle cx="66.2" cy="154.8" r=".51"/>
<circle cx="228.7" cy="32.9" r=".51"/>
<circle cx="56" cy="30.4" r=".51"/>
<circle cx="66.2" cy="30.4" r=".51"/>
<circle cx="48.4" cy="30.4" r=".51"/>
<circle cx="40.8" cy="30.4" r=".51"/>
<circle cx="157.6" cy="32.9" r=".51"/>
<circle cx="66.2" cy="40.5" r=".51"/>
<circle cx="56" cy="40.5" r=".51"/>
<circle cx="221.1" cy="53.2" r=".51"/>
<circle cx="228.7" cy="53.2" r=".51"/>
</g>
<g font-size="3.6" fill="#808080">
<text x="18.9" y="20">V_BATT</text>
<text x="34.9" y="20">V_USB</text>
<text x="107.2" y="22.5">5V</text>
<text x="151.7" y="20">V_USB</text>
<text x="222.1" y="20">V_BATT</text>
<text x="239.9" y="20">V_BATT</text>
<text x="242.7" y="29.7">X1</text>
<text x="26.3" y="34.4">D6</text>
<text x="26.2" y="38.2">MBR120</text>
<text x="242.5" y="45.9">GND</text>
<text x="52.1" y="50.9">GND</text>
<text x="105.4" y="50.9">GND</text>
<text x="224.8" y="61.1">GND</text>
<text x="38.6" y="70.7">5V</text>
<text x="108.2" y="75.8">3.3V</text>
<text x="123.5" y="75.8">3.3V</text>
<text x="47" y="101.7">GND</text>
<text x="67.3" y="96.6">GND</text>
<text x="107.9" y="101.7">GND</text>
<text x="123.2" y="106.8">GND</text>
<text x="38.6" y="119">5V</text>
<text x="108.2" y="121.5">1.8V</text>
<text x="123.5" y="121.5">1.8V</text>
<text x="47" y="147.4">GND</text>
<text x="67.3" y="144.9">GND</text>
<text x="107.9" y="150">GND</text>
<text x="123.2" y="155.1">GND</text>
<text x="62.2" y="172.8">GND</text>
<text x="44.4" y="188.1">GND</text>
</g>
<g font-size="3.6" fill="#c90d0c">
<text x="164.2" y="172.6">Title:</text>
<text x="164.2" y="180.2">Proj:</text>
<text x="164" y="189.1">Author:</text>
<text x="164" y="196.7">Date:</text>
</g>
<g font-size="3.5">
<text x="5" y="209.9">6/1/2021</text>
<text x="19.7" y="209.9">5:34 PM C:\Users\jhell\Documents\EAGLE\projects\Athena-r0p1\Athena-r0p1.sch (Sheet: 1/5)</text>
</g>
<g font-size="2.5" fill="#808080">
<text x="242.7" y="40.5">JST</text>
<text x="247.8" y="40.5">2-Pin</text>
<text x="24.6" y="155.7">CORE_EN_NEST/3</text>
</g>
<g font-size="2.1" fill="#808080">
<text x="72.8" y="30">3</text>
<text x="78.7" y="31.1">INPUT</text>
<text x="88.1" y="31.1">OUTPUT</text>
<text x="101.5" y="30">2</text>
<text x="189.1" y="32.5">4</text>
<text x="193" y="33.7">VDD</text>
<text x="203.2" y="33.7">VBAT</text>
<text x="211.3" y="35.1">5</text>
<text x="211.3" y="32.5">3</text>
<text x="245.5" y="32.5">1</text>
<text x="245.5" y="35.1">2</text>
<text x="72.8" y="40.2">1</text>
<text x="78.7" y="41.3">ADJUST/GROUND</text>
<text x="189.1" y="37.6">1</text>
<text x="193" y="38.7">STAT</text>
<text x="202.3" y="36.2">PROG</text>
<text x="204.4" y="38.7">VSS</text>
<text x="211.3" y="37.6">2</text>
<text x="77.9" y="80.8">1</text>
<text x="83.8" y="81.9">VIN VOUT</text>
<text x="99" y="80.8">5</text>
<text x="77.9" y="88.4">2</text>
<text x="83.8" y="89.5">GND</text>
<text x="77.9" y="96">3</text>
<text x="83.8" y="97.2">EN</text>
<text x="91.2" y="97.2">NC</text>
<text x="99" y="96">4</text>
<text x="77.9" y="129">1</text>
<text x="83.8" y="130.2">VIN VOUT</text>
<text x="99" y="129">5</text>
<text x="77.9" y="136.7">2</text>
<text x="83.8" y="137.8">GND</text>
<text x="77.9" y="144.3">3</text>
<text x="83.8" y="145.4">EN</text>
<text x="91.2" y="145.4">NC</text>
<text x="99" y="144.3">4</text>
</g>
<g font-size="1.8" fill="#c90d0c">
<text x="194.4" y="29.1">LIPO Charger</text>
<text x="195.1" y="27.2">MCP73831/2</text>
<text x="192.5" y="45">Temp:</text>
<text x="192.5" y="43.1">VDD:</text>
<text x="200.8" y="45">-40-85°C</text>
<text x="200.8" y="43.1">3.75-6V</text>
</g>
</svg>
